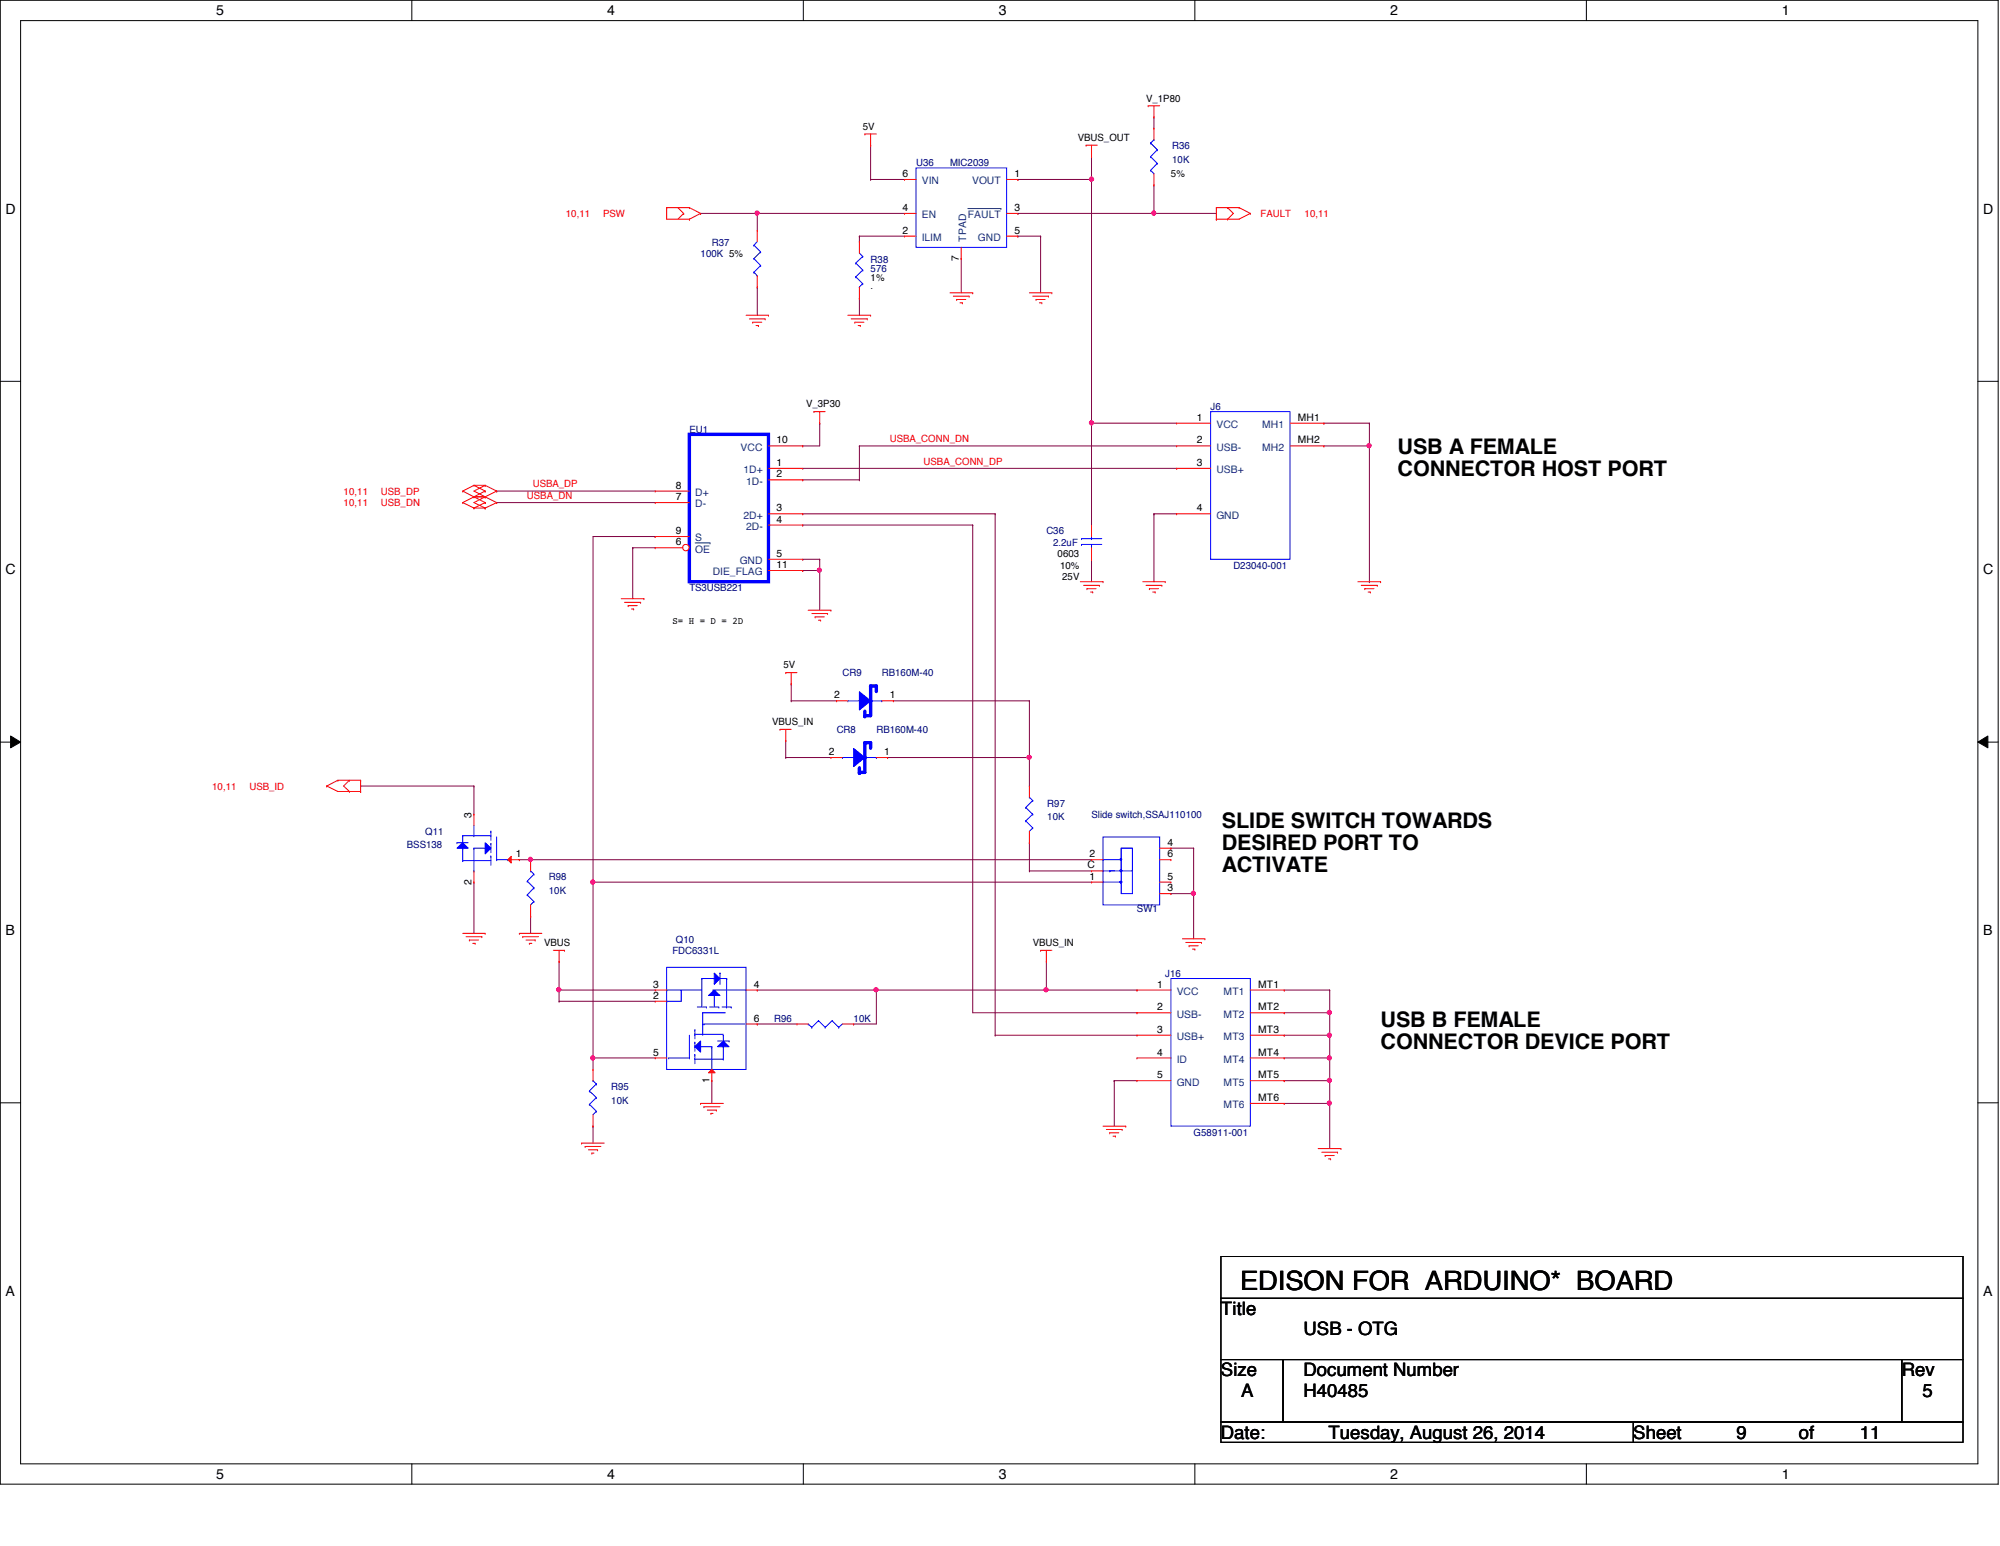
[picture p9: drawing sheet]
<svg xmlns="http://www.w3.org/2000/svg" width="279mm" height="216mm" viewBox="0 0 279 216" stroke-linecap="round" stroke-linejoin="round" font-family="sans-serif">
<path d="M0 0h279.1v207.3h-279.1zM2.9 2.9h273.4v201.5h-273.4z" fill="none" stroke="#000" stroke-width=".14"/>
<g fill="#fff">
<path d="M30.2 .4h1.1v2.2h-1.1z"/>
<path d="M30.2 204.8h1.1v2.2h-1.1z"/>
</g>
<path d="M57.5 0v2.9M57.5 204.4v2.9" fill="none" stroke="#000" stroke-width=".14"/>
<g fill="#fff">
<path d="M84.8 .4h1.1v2.2h-1.1z"/>
<path d="M84.8 204.8h1.1v2.2h-1.1z"/>
</g>
<path d="M112.2 0v2.9M112.2 204.4v2.9" fill="none" stroke="#000" stroke-width=".14"/>
<g fill="#fff">
<path d="M139.5 .4h1.1v2.2h-1.1z"/>
<path d="M139.5 204.8h1.1v2.2h-1.1z"/>
</g>
<path d="M166.9 0v2.9M166.9 204.4v2.9" fill="none" stroke="#000" stroke-width=".14"/>
<g fill="#fff">
<path d="M194.2 .4h1.1v2.2h-1.1z"/>
<path d="M194.2 204.8h1.1v2.2h-1.1z"/>
</g>
<path d="M221.6 0v2.9M221.6 204.4v2.9" fill="none" stroke="#000" stroke-width=".14"/>
<g fill="#fff">
<path d="M248.9 .4h1.1v2.2h-1.1z"/>
<path d="M248.9 204.8h1.1v2.2h-1.1z"/>
<path d="M.8 28.1h1.4v2.2h-1.4z"/>
<path d="M277 28.1h1.4v2.2h-1.4z"/>
<path d="M.8 78.4h1.4v2.2h-1.4z"/>
<path d="M277 78.4h1.4v2.2h-1.4z"/>
</g>
<path d="M0 53.3h2.9M276.3 53.3h2.8" fill="none" stroke="#000" stroke-width=".14"/>
<g fill="#fff">
<path d="M.8 128.8h1.3v2.2h-1.3z"/>
<path d="M277 128.8h1.3v2.2h-1.3z"/>
</g>
<path d="M0 103.6h2.9M1.5 102.8l1.4 .8-1.4 .8zM276.3 103.6l1.4-.8v1.6zM276.3 103.6h2.8" fill="none" stroke="#000" stroke-width=".14"/>
<path d="M1.5 102.8l1.4 .8-1.4 .8zM276.3 103.6l1.4-.8v1.6z" fill="#000"/>
<g fill="#fff">
<path d="M.8 179.2h1.3v2.2h-1.3z"/>
<path d="M277 179.2h1.3v2.2h-1.3z"/>
</g>
<path d="M0 154h2.9M276.3 154h2.8" fill="none" stroke="#000" stroke-width=".14"/>
<path d="M112.1 65.4h52.3M120.1 62.3h.1M120.1 62.3h44.3M164.4 65.4h.1M185 62.3h.1M185 62.3h6.3v18.9M191.3 81.2h.1" fill="none" stroke="#800040" stroke-width=".14"/>
<circle cx="191.3" cy="62.2" r=".3" fill="#f0f"/>
<circle cx="191.3" cy="62.2" r=".3" fill="none" stroke="#f0f" stroke-width=".14"/>
<g fill="none" stroke="#800040" stroke-width=".14">
<path d="M142.2 33h.1M142.2 25.1h.1M142.2 33h3.2M142.2 25.1h10.3M145.4 33h.1M145.4 33v7.9M152.5 59.1h.1M152.5 59.1h11.9M152.5 59.1v14.2M185 59.1h.1M185 59.1h6.3M191.3 59.1h.1"/>
<path d="M191.3 59.1v3.2M69.4 68.6h.1M69.4 70.2h.1M69.4 68.6h22.1M69.4 70.2h22.1M152.5 78.1h.1M152.5 78.1v3.1M161.2 71.8h.1M161.2 71.8v9.4M161.2 71.8h3.2"/>
</g>
<circle cx="152.5" cy="25" r=".3" fill="#f0f"/>
<circle cx="152.5" cy="25" r=".3" fill="none" stroke="#f0f" stroke-width=".14"/>
<path d="M152.5 25.1v34M152.5 59.1h.1" fill="none" stroke="#800040" stroke-width=".14"/>
<circle cx="152.5" cy="59.1" r=".3" fill="#f0f"/>
<circle cx="152.5" cy="59.1" r=".3" fill="none" stroke="#f0f" stroke-width=".14"/>
<path d="M105.8 29.8h.1M105.8 29.8h20.6M152.5 21.9h.1M152.5 21.9v3.2" fill="none" stroke="#800040" stroke-width=".14"/>
<circle cx="105.8" cy="29.8" r=".29" fill="#f0f"/>
<circle cx="105.8" cy="29.8" r=".29" fill="none" stroke="#f0f" stroke-width=".14"/>
<path d="M97.9 29.8h.1M97.9 29.8h7.9M121.6 25.1h.1M121.6 20.3h.1M121.6 25.1h4.8M121.6 20.3v4.8M142.2 29.8h.1M142.2 29.8h19" fill="none" stroke="#800040" stroke-width=".14"/>
<circle cx="161.2" cy="29.8" r=".29" fill="#f0f"/>
<circle cx="161.2" cy="29.8" r=".29" fill="none" stroke="#f0f" stroke-width=".14"/>
<g fill="none" stroke="#800040" stroke-width=".14">
<path d="M161.2 16.3h.1M161.2 16.3v1.6M105.8 29.8h.1M105.8 29.8v2.4M120.1 33h.1M120.1 33h6.3M120.1 33v.7M134.3 36.1h.1M134.3 36.1v4.8M161.2 25.8h.1M161.2 29.8h.1M161.2 25.8v4"/>
<path d="M161.2 29.8h8.7M105.8 40.1h.1M105.8 40.1v3.9M120.1 41.7h.1M120.1 41.7v2.3M122.4 138.3h23.8M146.2 138.3h.1M139 144.6h.1M139 144.6h19.8"/>
</g>
<circle cx="122.4" cy="138.2" r=".3" fill="#f0f"/>
<circle cx="122.4" cy="138.2" r=".3" fill="none" stroke="#f0f" stroke-width=".14"/>
<circle cx="146.1" cy="138.2" r=".3" fill="#f0f"/>
<circle cx="146.1" cy="138.2" r=".3" fill="none" stroke="#f0f" stroke-width=".14"/>
<path d="M179.4 141.4h.1M179.4 141.4h6.4" fill="none" stroke="#800040" stroke-width=".14"/>
<circle cx="185.7" cy="141.4" r=".3" fill="#f0f"/>
<circle cx="185.7" cy="141.4" r=".3" fill="none" stroke="#f0f" stroke-width=".14"/>
<path d="M179.4 144.6h.1M179.4 144.6h6.4M185.8 141.4h.1M185.8 144.6h.1M185.8 141.4v6.3" fill="none" stroke="#800040" stroke-width=".14"/>
<circle cx="185.7" cy="147.7" r=".3" fill="#f0f"/>
<circle cx="185.7" cy="147.7" r=".3" fill="none" stroke="#f0f" stroke-width=".14"/>
<circle cx="185.7" cy="144.6" r=".3" fill="#f0f"/>
<circle cx="185.7" cy="144.6" r=".3" fill="none" stroke="#f0f" stroke-width=".14"/>
<path d="M179.4 147.7h.1M179.4 147.7h6.4M185.8 147.7h.1M185.8 147.7v3.2" fill="none" stroke="#800040" stroke-width=".14"/>
<circle cx="185.7" cy="150.9" r=".3" fill="#f0f"/>
<circle cx="185.7" cy="150.9" r=".3" fill="none" stroke="#f0f" stroke-width=".14"/>
<path d="M179.4 150.9h.1M179.4 154.1h.1M179.4 150.9h6.4M179.4 154.1h6.4M185.8 150.9h.1M185.8 154.1h.1M185.8 150.9v9.5" fill="none" stroke="#800040" stroke-width=".14"/>
<circle cx="185.7" cy="154" r=".3" fill="#f0f"/>
<circle cx="185.7" cy="154" r=".3" fill="none" stroke="#f0f" stroke-width=".14"/>
<g fill="none" stroke="#800040" stroke-width=".14">
<path d="M114.5 59.1h.1M114.5 59.1v3.2h-2.4M112.1 67h.1M112.1 71.8h.1M112.1 73.3h.1M112.1 62.3h.1M112.1 78.1h.1M112.1 79.7h.1M112.1 67h8M112.1 71.8h26.9M112.1 73.3h23.8M112.1 78.1h2.4"/>
<path d="M112.1 79.7h2.4M114.5 78.1h.1M114.5 79.7h.1M114.5 78.1v7.1M120.1 67h.1M120.1 62.3v4.7M135.9 73.3h.1M135.9 73.3v68.1h22.9M139 71.8h.1M139 71.8v72.8M179.4 138.3h.1M179.4 138.3h6.4"/>
<path d="M185.8 138.3h.1M185.8 138.3v3.1M155.7 150.9h.1M155.7 150.9v6.4M155.7 150.9h3.1M158.8 141.4h.1"/>
</g>
<circle cx="114.5" cy="79.6" r=".3" fill="#f0f"/>
<circle cx="114.5" cy="79.6" r=".3" fill="none" stroke="#f0f" stroke-width=".14"/>
<g fill="none" stroke="#800040" stroke-width=".14">
<path d="M88.4 76.5h.1M88.4 76.5h3.1M88.4 76.5v7.1M78.1 138.3h.1M78.1 138.3h13.4M105.8 138.3h.1M105.8 138.3h16.6M122.4 138.3h.1M122.4 138.3v4.7h-3.1M82.8 147.7h.1M82.8 157.3h.1M82.8 147.7h8.7"/>
<path d="M82.8 147.7v1.7M82.8 157.3v2.3M105.8 143h.1M105.8 143h5.5M119.3 143h.1"/>
</g>
<circle cx="78.1" cy="138.2" r=".3" fill="#f0f"/>
<circle cx="78.1" cy="138.2" r=".3" fill="none" stroke="#f0f" stroke-width=".14"/>
<path d="M163.6 118.4h.1M163.6 118.4h3.2M166.8 118.4h.1M166.8 118.4v6.4M78.1 134.3h.1M78.1 138.3h.1M78.1 139.8h.1M78.1 134.3v5.5M78.1 139.8h13.4M99.4 150.9h.1M99.4 150.9v3.2" fill="none" stroke="#800040" stroke-width=".14"/>
<circle cx="166.7" cy="124.8" r=".3" fill="#f0f"/>
<circle cx="166.7" cy="124.8" r=".3" fill="none" stroke="#f0f" stroke-width=".14"/>
<path d="M91.5 74.9h.1M91.5 74.9h-8.7v48.3M143.8 117.7h.1M143.8 117.7v3.9M82.8 123.2h.1M82.8 123.2h69.7M143.8 121.6h.1M143.8 121.6h8.7M163.6 124.8h.1M163.6 124.8h3.2M166.8 124.8h.1M166.8 124.8v6.3" fill="none" stroke="#800040" stroke-width=".14"/>
<circle cx="82.8" cy="123.2" r=".3" fill="#f0f"/>
<circle cx="82.8" cy="123.2" r=".3" fill="none" stroke="#f0f" stroke-width=".14"/>
<path d="M82.8 123.2h.1M82.8 123.2v24.5" fill="none" stroke="#800040" stroke-width=".14"/>
<circle cx="82.8" cy="147.7" r=".3" fill="#f0f"/>
<circle cx="82.8" cy="147.7" r=".3" fill="none" stroke="#f0f" stroke-width=".14"/>
<path d="M50.4 109.8h.1M50.4 109.8h15.8M66.2 109.8h.1M66.2 109.8v3.9M66.2 123.2h.1M66.2 123.2v7.1M74.1 128h.1M74.1 120.1h.1M74.1 128v2.3M74.1 120.1h78.4" fill="none" stroke="#800040" stroke-width=".14"/>
<circle cx="74.1" cy="120" r=".29" fill="#f0f"/>
<circle cx="74.1" cy="120" r=".29" fill="none" stroke="#f0f" stroke-width=".14"/>
<g fill="none" stroke="#800040" stroke-width=".14">
<path d="M109.8 103.4h.1M109.8 105.8h.1M109.8 103.4v2.4M109.8 105.8h6.3M124 105.8h.1M124 105.8h19.8M143.8 105.8h.1M143.8 105.8v4M72.6 120.1h.1M72.6 120.1h1.5M146.2 138.3h.1M146.2 134.3v4"/>
<path d="M146.2 138.3h12.6M158.8 138.3h.1"/>
</g>
<circle cx="143.8" cy="105.8" r=".29" fill="#f0f"/>
<circle cx="143.8" cy="105.8" r=".29" fill="none" stroke="#f0f" stroke-width=".14"/>
<path d="M110.5 95.5h.1M110.5 97.9h.1M110.5 95.5v2.4M110.5 97.9h6.4M124.8 97.9h19M143.8 97.9h.1M143.8 97.9v7.9M143.8 105.8h.1" fill="none" stroke="#800040" stroke-width=".14"/>
<g fill="none" stroke="#f00" stroke-width=".14">
<path d="M120.8 18.7h.1M120.8 18.7h1.6M121.6 18.7v1.6M160.4 14.8h.1M160.4 14.8h1.6M161.2 16.3h.1M161.2 17.9h.1M161.2 14.8v1.5M161.2 17.9v1.6M93.1 29h.1M93.1 29v1.6h3.2M93.1 29h3.2"/>
<path d="M94.7 29l.8 .8M95.5 29.8h.1M95.5 29.8l-.8 .8M96.3 30.6h.1M96.3 29h.1M96.3 29l1.6 .8M97.9 29.8h.1M97.9 29.8l-1.6 .8M121.6 20.3h.1M151.7 20.3h.1M151.7 20.3h1.6M152.5 21.9h.1"/>
<path d="M152.5 20.3v1.6M161.2 25.8h.1M161.2 24.3v1.5M169.9 30.6h.1M169.9 29h.1M169.9 29h3.2M169.9 29v1.6M171.5 30.6h.1M171.5 29h.1M171.5 29l.8 .8-.8 .8M173.1 29h.1M173.1 29l1.6 .8"/>
<path d="M174.7 29.8h.1M174.7 29.8l-1.6 .8h-3.2M104.2 44h3.2M104.7 44.5h2.2M105.2 45h.1M105.2 45h1.2M105.6 45.5h.4M106 45.5h.1M106.9 44.5h.1M107.4 44h.1M113.7 57.5h.1M113.7 57.5h1.6"/>
<path d="M114.5 59.1h.1M114.5 57.5v1.6M118.4 44h3.2M118.9 44.5h2.3M119.4 45h.1M119.4 45h1.3M119.9 45.5h.3M120.2 45.5h.1M121.2 44.5h.1M121.6 44h.1M132.7 40.9h3.2M133.2 41.4h2.2"/>
<path d="M133.6 41.8h.1M133.6 41.8h1.3M134.1 42.3h.4M134.5 42.3h.1M135.4 41.4h.1M135.9 40.9h.1M143.8 40.9h3.1M144.3 41.4h2.2M144.7 41.8h.1M144.7 41.8h1.3M145.2 42.3h.3M145.5 42.3h.1"/>
<path d="M146.5 41.4h.1M146.9 40.9h.1M64.6 68.6h.1M64.6 70.2h.1M64.6 68.6l3.2 1.6M64.6 70.2l1.6 .8M66.2 69.4h.1M66.2 67.8h.1M66.2 71h.1M66.2 69.4h1.6M66.2 67.8h1.6M66.2 67.8l-1.6 .8"/>
<path d="M66.2 67.8l1.6 .8M66.2 71h1.6M67.8 67.8h.1M67.8 69.4h.1M67.8 68.6h.1M67.8 71h.1M67.8 70.2h.1M67.8 67.8l1.6 .8M67.8 67.8l-1.6 .8 1.6 .8M67.8 68.6l-3.2 1.6M67.8 69.4l1.6 .8M67.8 69.4l-1.6 .8 1.6 .8"/>
<path d="M67.8 70.2l-1.6 .8M69.4 68.6h.1M69.4 70.2h.1M69.4 68.6l-1.6 .8M69.4 70.2l-1.6 .8M152.5 73.3h.1M152.5 78.1h.1M152.5 73.3v1.6M152.5 76.5v1.6M86.8 83.6h3.2M87.2 84.1h2.3M87.8 84.6h.1"/>
<path d="M87.8 84.6h1.2M88.2 85h.3M88.5 85h.1M89.5 84.1h.1M90 83.6h.1M109.8 93.9h.1M109.8 93.9h1.5M110.5 95.5h.1M110.5 93.9v1.6M112.9 85.2h3.2M113.4 85.7h2.2M113.9 86.1h.1"/>
<path d="M113.9 86.1h1.2M114.3 86.6h.3M114.6 86.6h.1M115.6 85.7h.1M116.1 85.2h.1M150.9 81.2h3.2M151.4 81.7h2.2M151.8 82.2h.1M151.8 82.2h1.3M152.4 82.7h.3M152.7 82.7h.1M153.6 81.7h.1"/>
<path d="M154.1 81.2h.1M159.6 81.2h3.2M160.1 81.7h2.2M160.6 82.2h.1M160.6 82.2h1.2M161 82.7h.4M161.4 82.7h.1M162.3 81.7h.1M162.8 81.2h.1M189.7 81.2h3.2M190.2 81.7h2.2M190.7 82.2h.1"/>
<path d="M190.7 82.2h1.2M191.1 82.7h.3M191.4 82.7h.1M192.4 81.7h.1M192.9 81.2h.1M45.6 109.8h.1M45.6 109.8l1.6 .7h3.2M47.2 109h.1M47.2 109l-1.6 .8M47.2 109h3.2M48.8 110.5h.1M48.8 109h.1"/>
<path d="M48.8 109l-.8 .8 .8 .7M50.4 110.5h.1M50.4 109h.1M50.4 109v1.5M109 101.9h.1M109 101.9h1.5M109.8 103.4h.1M109.8 101.9v1.5M64.6 130.3h3.2M65.1 130.8h2.2M65.6 131.3h.1M65.6 131.3h1.2"/>
<path d="M66 131.7h.4M66.4 131.7h.1M67.3 130.8h.1M67.8 130.3h.1M72.6 130.3h.1M72.6 130.3h3.1M73 130.8h.1M73 130.8h2.2M73.5 131.3h1.3M74 131.7h.1M74 131.7h.3M74.1 128h.1"/>
<path d="M74.1 120.1h.1M74.1 120.1v1.5M74.1 126.4v1.6M74.8 131.3h.1M77.3 132.7h1.6M78.1 134.3h.1M78.1 132.7v1.6M78.9 132.7h.1M145.4 132.7h.1M145.4 132.7h1.5M146.2 134.3h.1M146.2 132.7v1.6"/>
<path d="M165.2 131.1h3.1M165.7 131.6h2.2M166.1 132.1h.1M166.1 132.1h1.3M166.6 132.5h.3M166.9 132.5h.1M167.9 131.6h.1M168.3 131.1h.1M81.2 159.6h.1M81.2 159.6h3.2M97.9 154.1h.1M97.9 154.1h3.1"/>
<path d="M98.3 154.6h.1M98.3 154.6h2.3M98.8 155h1.3M99.3 155.5h.1M99.3 155.5h.3M100.1 155h.1M154.1 157.3h3.2M154.6 157.7h2.2M155 158.2h.1M155 158.2h1.3M155.5 158.7h.3M155.8 158.7h.1"/>
<path d="M156.8 157.7h.1M157.3 157.3h.1M81.7 160.1h.1M81.7 160.1h2.2M82.2 160.6h1.3M82.7 161h.1M82.7 161h.3M83.5 160.6h.1M184.1 160.4h3.2M184.7 160.9h2.2M185.1 161.4h.1M185.1 161.4h1.3"/>
<path d="M185.6 161.8h.3M185.9 161.8h.1M186.9 160.9h.1M187.3 160.4h.1"/>
</g>
<path d="M170.6 175.5h103.6v5.8h-103.6zM170.6 181.3h103.6v8.6h-103.6zM170.6 189.9h8.6v8.7h-8.6zM170.6 198.6h57.6v2.8h-57.6zM179.2 189.9h86.5v8.7h-86.5zM228.2 198.6h46v2.8h-46zM265.7 189.9h8.5v8.7h-8.5z" fill="none" stroke="#000" stroke-width=".14"/>
<g fill="none" stroke="#00f" stroke-width=".14">
<path d="M160.7 20h.1M160.7 20l1 .9M161.2 19.5h.1M161.2 19.5l-.5 .5M160.7 23.8h.1M160.7 21.9h.1M160.7 23.8l.5 .5M160.7 21.9l1 .9M161.7 22.8h.1M161.7 20.9h.1M161.7 22.8l-1 1M161.7 20.9l-1 1"/>
<path d="M151.1 76h.1M151.1 75.2h.1M151.1 76h2.8M151.1 75.2h2.8M152.5 75.2h.1M152.5 76h.1M152.5 74.9v.3M152.5 76v.5M73.7 125h.1M73.7 123.1h.1M73.7 125l.9 .9M73.7 123.1l.9 .9"/>
<path d="M74.1 121.6h.1M74.1 121.6l.5 .5M74.6 125.9h.1M74.6 124h.1M74.6 122.1h.1M74.6 125.9l-.5 .5M74.6 124l-.9 1M74.6 122.1l-.9 1"/>
</g>
<path d="M97.1 146.2l.8-.8v1.5z" fill="#00f"/>
<g fill="none" stroke="#00f" stroke-width=".14">
<path d="M93.4 147.7h.1M93.4 147.7h2.9M96.3 147.7h.1M96.3 144.6v3.1M97.1 146.2l.8-.8v1.5zM97.1 147.3h.1M97.1 145.5h.1M97.1 143.8h.1M97.1 144.4h.1M97.1 143.8v1.3M97.1 145.5v1.3M97.1 147.3v1.2"/>
<path d="M97.1 147.9h3.9M97.1 144.4h3.9M97.9 146.2h1.5M98.2 144.4h.1M98.2 143v1.4M99.4 146.2h.1M99.4 149.4h.1M99.4 146.2v3.2M100.2 145.4h1.7M101 147.9h.1M101 146.2h.1M101 144.6h.1"/>
<path d="M101 144.6v.9M101 146.2v1.7M101.9 145.4h.1"/>
</g>
<path d="M101 145.4l.9 .8h-1.7z" fill="#00f"/>
<path d="M101 145.4l.9 .8h-1.7z" fill="none" stroke="#00f" stroke-width=".14"/>
<path d="M99.8 135.9l.8 .8-.8 .8z" fill="#00f"/>
<path d="M93.1 138.3h.1M93.1 138.3h4.9M98 136.7h.1M98 136.7v3.9M99.8 135.9l.8 .8-.8 .8zM99.8 138.4h.1M99.8 138.4v2.2M101.5 136.7v3.9M101.5 140.6h.1" fill="none" stroke="#00f" stroke-width=".14"/>
<path d="M99 139l.8-.7 .8 .7z" fill="#00f"/>
<g fill="none" stroke="#00f" stroke-width=".14">
<path d="M93.1 135.1h11.1v14.3h-11.1zM93.1 139.8h.1M95.2 138.3h.1M95.2 138.3v1.5h-2.1M98 136.7h3.5M99 139l.8-.7 .8 .7zM99.6 138.3h.1M99.6 138.3h4.6M100.6 135.9h.1M100.6 135.9v1.6M101.5 136.7h.1M97.4 140.6h1.3"/>
<path d="M98.2 143h.1M98.2 141.4h.1M98.2 141.4v1.6M98.2 141.4h3.1M98.3 143h.1M98.3 143h5.8M98.7 140.6h.1M99.1 140.6h1.3M100.4 140.6h.1M100.9 140.6h1.3M102.2 140.6h.1"/>
</g>
<path d="M91.5 138.3h.1M91.5 138.3h1.6" fill="none" stroke="#f00" stroke-width=".14"/>
<path d="M99 149.8l.4-.4 .5 .4z" fill="#f00"/>
<path d="M91.5 139.8h.1M91.5 139.8h1.6M104.2 138.3h1.6M105.8 138.3h.1M91.5 147.7h.1M91.5 147.7h1.6M99.4 149.4l.5 .4h-.9zM99.4 150.9h.1M99.4 149.4v1.5M104.2 143h1.6M105.8 143h.1" fill="none" stroke="#f00" stroke-width=".14"/>
<path d="M121.6 95.8v2.1" fill="none" stroke="#00f" stroke-width=".47"/>
<circle cx="121.6" cy="97.9" r=".23" fill="#00f"/>
<path d="M121.6 97.9v2" fill="none" stroke="#00f" stroke-width=".47"/>
<circle cx="121.6" cy="97.9" r=".23" fill="#00f"/>
<path d="M121.6 97.9h1.6M123.2 97.9h.1" fill="none" stroke="#00f" stroke-width=".14"/>
<path d="M120.8 99.9h.8" fill="none" stroke="#00f" stroke-width=".47"/>
<circle cx="120.8" cy="99.9" r=".23" fill="#00f"/>
<path d="M120.1 96.6l1.5 1.3-1.5 1.2z" fill="#00f"/>
<path d="M118.4 97.9h.1M118.4 97.9h1.7M120.1 96.6l1.5 1.3-1.5 1.2z" fill="none" stroke="#00f" stroke-width=".14"/>
<path d="M121.6 95.8h.8" fill="none" stroke="#00f" stroke-width=".47"/>
<circle cx="121.6" cy="95.8" r=".23" fill="#00f"/>
<path d="M120.8 99.3v.6" fill="none" stroke="#00f" stroke-width=".47"/>
<circle cx="120.8" cy="99.9" r=".23" fill="#00f"/>
<path d="M122.4 95.8v.6" fill="none" stroke="#00f" stroke-width=".47"/>
<circle cx="122.4" cy="96.4" r=".23" fill="#00f"/>
<g fill="none" stroke="#f00" stroke-width=".14">
<path d="M105.8 32.2h.1M105.8 32.2v1.5M105.8 38.5v1.6M105.8 40.1h.1M116.9 97.9h.1M116.9 97.9h1.5M123.2 97.9h1.6M124.8 97.9h.1M162 118.4h1.6M163.6 118.4h.1M152.5 123.2h.1M152.5 121.6h.1"/>
<path d="M152.5 120.1h.1M152.5 123.2h1.6M152.5 121.6h1.6M152.5 120.1h1.6M162 123.2h1.6M162 120.1h1.6M162 124.8h1.6M163.6 124.8h.1M163.6 123.2h.1M163.6 120.1h.1"/>
</g>
<g fill="none" stroke="#00f" stroke-width=".14">
<path d="M105.3 34.2h.1M105.3 36.1h.1M105.3 38h.1M105.3 34.2l1 1M105.3 36.1l1 1M105.3 38l.5 .5M105.8 38.5h.1M105.8 33.7l-.5 .5M106.3 35.2h.1M106.3 37.1h.1M106.3 35.2l-1 .9M106.3 37.1l-1 .9"/>
<path d="M154.1 116.9h7.9v9.5h-7.9zM156.5 119.9h.2v.2h-.2zM156.6 118.4h1.6v6.4h-1.6zM156.6 118.4h1.6v3.2h-1.6zM154.1 123.2h.1M154.1 120.1h.1M154.1 121.6h.1M154.1 123.2h2.5M154.1 120.1h2.5M154.1 121.6h2.5M155 121.6h.1M156.5 123.1h.2v.2h-.2z"/>
<path d="M156.5 121.5l.2 .1-.1 .2-.1-.1z"/>
</g>
<path d="M67.8 117.7l.8 .7-.8 .9z" fill="#00f"/>
<path d="M67.8 117.7l.8 .7-.8 .9z" fill="none" stroke="#00f" stroke-width=".14"/>
<path d="M63.8 118.4l.8-.7 .8 .7z" fill="#00f"/>
<g fill="none" stroke="#00f" stroke-width=".14">
<path d="M63.8 118.4l.8-.7 .8 .7zM63.8 117.7h.1M63.8 117.7h1.6M64.6 118.4h.1M64.6 116.7h.1M64.6 116.7v1M64.6 118.4v1.8M64.6 116.7h4M66.2 116.7h.1M66.2 118.4h.1M66.2 115.3v1.4M66.2 118.4v3.2"/>
<path d="M66.2 118.4h1.6M68.6 119.5h.1M68.6 117.8h.1M68.6 116.1h.1M68.6 116.7h.1M68.6 116.1v1.2M68.6 117.8v1.3M68.6 119.5v1.3M69.4 116.9v3.2M64.6 120.2h.1M64.6 120.2h4M66.2 121.6h.1"/>
<path d="M69.4 120.1h.1M69.4 120.1h1.6M71 120.1h.1"/>
</g>
<path d="M66.2 113.7h.1M66.2 113.7v1.6" fill="none" stroke="#f00" stroke-width=".14"/>
<path d="M71 120.1l.4-.5v.9z" fill="#f00"/>
<g fill="none" stroke="#f00" stroke-width=".14">
<path d="M164.4 59.1h.1M164.4 59.1h4.7M180.2 59.1h4.8M185 59.1h.1M164.4 62.3h.1M164.4 65.4h.1M164.4 71.8h.1M164.4 62.3h4.7M164.4 65.4h4.7M164.4 71.8h4.7M180.2 62.3h4.8M185 62.3h.1"/>
<path d="M66.2 123.2h.1M66.2 121.6v1.6M71 120.1l.4-.5v.9zM71 120.1h1.6M72.6 120.1h.1M158.8 138.3h.1M158.8 138.3h4.8M174.7 138.3h4.7M179.4 138.3h.1M158.8 141.4h.1M158.8 144.6h.1M158.8 150.9h.1"/>
<path d="M158.8 147.7h.1M158.8 141.4h4.8M158.8 144.6h4.8M158.8 150.9h4.8M158.8 147.7h4.8M174.7 141.4h4.7M174.7 144.6h4.7M174.7 150.9h4.7M174.7 147.7h4.7M174.7 154.1h4.7M179.4 141.4h.1M179.4 144.6h.1"/>
<path d="M179.4 147.7h.1M179.4 150.9h.1M179.4 154.1h.1"/>
</g>
<path d="M169.1 57.5h11.1v20.6h-11.1zM163.6 136.7h11.1v20.6h-11.1z" fill="none" stroke="#00f" stroke-width=".14"/>
<path d="M120.8 103.7v2.1" fill="none" stroke="#00f" stroke-width=".47"/>
<circle cx="120.8" cy="105.8" r=".23" fill="#00f"/>
<path d="M120.8 105.8v2.1" fill="none" stroke="#00f" stroke-width=".47"/>
<circle cx="120.8" cy="105.8" r=".23" fill="#00f"/>
<path d="M120.8 105.8h1.6M122.4 105.8h.1" fill="none" stroke="#00f" stroke-width=".14"/>
<path d="M120.1 107.9h.7" fill="none" stroke="#00f" stroke-width=".47"/>
<circle cx="120.1" cy="107.9" r=".23" fill="#00f"/>
<path d="M119.3 104.5l1.5 1.3-1.5 1.3z" fill="#00f"/>
<path d="M117.7 105.8h.1M117.7 105.8h1.6M119.3 104.5l1.5 1.3-1.5 1.3z" fill="none" stroke="#00f" stroke-width=".14"/>
<path d="M120.8 103.7h.8" fill="none" stroke="#00f" stroke-width=".47"/>
<circle cx="120.8" cy="103.7" r=".23" fill="#00f"/>
<path d="M120.1 107.2v.7" fill="none" stroke="#00f" stroke-width=".47"/>
<circle cx="120.1" cy="107.9" r=".23" fill="#00f"/>
<path d="M121.6 103.7v.7" fill="none" stroke="#00f" stroke-width=".47"/>
<circle cx="121.6" cy="104.4" r=".23" fill="#00f"/>
<g fill="none" stroke="#f00" stroke-width=".14">
<path d="M120.1 33.7h.1M120.1 33.7v1.6M120.1 41.7h.1M120.1 40.1v1.6M91.5 74.9h.1M91.5 68.6h.1M91.5 70.2h.1M91.5 74.9h4.8M91.5 68.6h4.8M91.5 70.2h4.8M107.4 65.4h4.7M107.4 67h4.7"/>
<path d="M107.4 71.8h4.7M107.4 73.3h4.7M107.4 78.1h4.7M112.1 65.4h.1M112.1 67h.1M112.1 71.8h.1M112.1 73.3h.1M112.1 78.1h.1M116.1 105.8h.1M116.1 105.8h1.6M122.4 105.8h1.6M124 105.8h.1"/>
<path d="M82.8 157.3h.1M82.8 149.4h.1M82.8 149.4v1.5M82.8 155.7v1.6"/>
</g>
<g fill="none" stroke="#00f" stroke-width=".14">
<path d="M119.5 36.7h.1M119.5 38.7h.1M119.5 36.7l1 1M119.5 38.7l1 .9M120.1 35.3l.4 .5M120.5 35.8h.1M120.5 37.7h.1M120.5 39.6h.1M120.5 35.8l-1 .9M120.5 37.7l-1 1M120.5 39.6l-.4 .5M120.1 40.1h.1"/>
<path d="M82.3 154.2h.1M82.3 152.4h.1M82.3 154.2l1 1M82.3 152.4l1 .9M82.8 150.9h.1M82.8 150.9l.5 .5M83.3 155.2h.1M83.3 153.3h.1M83.3 151.4h.1M83.3 155.2l-.5 .5M83.3 153.3l-1 .9M83.3 151.4l-1 1"/>
</g>
<path d="M96.3 60.7h11.1v20.5h-11.1z" fill="none" stroke="#00f" stroke-width=".47"/>
<circle cx="95.8" cy="76.5" r=".45" fill="#fff"/>
<g fill="none" stroke="#f00" stroke-width=".14">
<path d="M126.4 25.1h.1M126.4 29.8h.1M126.4 33h.1M126.4 25.1h1.6M126.4 33h1.6M126.4 29.8h1.6M134.3 36.1h.1M134.3 34.5v1.6M140.6 25.1h1.6M140.6 33h1.6M140.6 29.8h1.6M142.2 33h.1"/>
<path d="M142.2 29.8h.1M142.2 25.1h.1M91.5 76.5h.1M91.5 76.5h3.9M107.4 62.3h4.7M107.4 79.7h4.7M112.1 62.3h.1M112.1 79.7h.1M143.8 117.7h.1M143.8 109.8h.1M143.8 109.8v1.5M143.8 116.1v1.6"/>
<path d="M111.3 143h.1M111.3 143h1.6M117.7 143h1.6M119.3 143h.1"/>
<circle cx="95.8" cy="76.5" r=".45"/>
</g>
<path d="M135.2 29.1h4.6M139.8 29.1h.1M97.1 75.8h2.1M99.2 75.8h.1" fill="none" stroke="#004080" stroke-width=".14"/>
<g fill="none" stroke="#00f" stroke-width=".14">
<path d="M128 23.5h12.6v11h-12.6zM143.3 114.6h.1M143.3 112.8h.1M143.3 114.6l1 1M143.3 112.8l1 .9M143.8 111.3h.1M143.8 111.3l.5 .5M144.3 115.6h.1M144.3 113.7h.1M144.3 111.8h.1M144.3 115.6l-.5 .5M144.3 113.7l-1 .9"/>
<path d="M144.3 111.8l-1 1M112.9 143h.1M112.9 143l.5 .5M113.4 143.5h.1M114.3 142.5h.1M114.3 142.5l1 1M114.3 142.5l-.9 1M115.3 143.5h.1M116.2 142.5h.1M116.2 142.5l1 1M116.2 142.5l-.9 1M117.2 143.5h.1"/>
<path d="M117.7 143l-.5 .5"/>
</g>
<circle cx="191.3" cy="62.2" r=".3" fill="#f0f"/>
<circle cx="191.3" cy="62.2" r=".3" fill="none" stroke="#f0f" stroke-width=".14"/>
<circle cx="152.5" cy="25" r=".3" fill="#f0f"/>
<circle cx="152.5" cy="25" r=".3" fill="none" stroke="#f0f" stroke-width=".14"/>
<circle cx="152.5" cy="59.1" r=".3" fill="#f0f"/>
<circle cx="152.5" cy="59.1" r=".3" fill="none" stroke="#f0f" stroke-width=".14"/>
<circle cx="105.8" cy="29.8" r=".29" fill="#f0f"/>
<circle cx="105.8" cy="29.8" r=".29" fill="none" stroke="#f0f" stroke-width=".14"/>
<circle cx="161.2" cy="29.8" r=".29" fill="#f0f"/>
<circle cx="161.2" cy="29.8" r=".29" fill="none" stroke="#f0f" stroke-width=".14"/>
<circle cx="122.4" cy="138.2" r=".3" fill="#f0f"/>
<circle cx="122.4" cy="138.2" r=".3" fill="none" stroke="#f0f" stroke-width=".14"/>
<circle cx="146.1" cy="138.2" r=".3" fill="#f0f"/>
<circle cx="146.1" cy="138.2" r=".3" fill="none" stroke="#f0f" stroke-width=".14"/>
<circle cx="185.7" cy="141.4" r=".3" fill="#f0f"/>
<circle cx="185.7" cy="141.4" r=".3" fill="none" stroke="#f0f" stroke-width=".14"/>
<circle cx="185.7" cy="147.7" r=".3" fill="#f0f"/>
<circle cx="185.7" cy="147.7" r=".3" fill="none" stroke="#f0f" stroke-width=".14"/>
<circle cx="185.7" cy="144.6" r=".3" fill="#f0f"/>
<circle cx="185.7" cy="144.6" r=".3" fill="none" stroke="#f0f" stroke-width=".14"/>
<circle cx="185.7" cy="150.9" r=".3" fill="#f0f"/>
<circle cx="185.7" cy="150.9" r=".3" fill="none" stroke="#f0f" stroke-width=".14"/>
<circle cx="185.7" cy="154" r=".3" fill="#f0f"/>
<circle cx="185.7" cy="154" r=".3" fill="none" stroke="#f0f" stroke-width=".14"/>
<circle cx="114.5" cy="79.6" r=".3" fill="#f0f"/>
<circle cx="114.5" cy="79.6" r=".3" fill="none" stroke="#f0f" stroke-width=".14"/>
<circle cx="78.1" cy="138.2" r=".3" fill="#f0f"/>
<circle cx="78.1" cy="138.2" r=".3" fill="none" stroke="#f0f" stroke-width=".14"/>
<circle cx="166.7" cy="124.8" r=".3" fill="#f0f"/>
<circle cx="166.7" cy="124.8" r=".3" fill="none" stroke="#f0f" stroke-width=".14"/>
<circle cx="82.8" cy="123.2" r=".3" fill="#f0f"/>
<circle cx="82.8" cy="123.2" r=".3" fill="none" stroke="#f0f" stroke-width=".14"/>
<circle cx="82.8" cy="147.7" r=".3" fill="#f0f"/>
<circle cx="82.8" cy="147.7" r=".3" fill="none" stroke="#f0f" stroke-width=".14"/>
<circle cx="74.1" cy="120" r=".29" fill="#f0f"/>
<circle cx="74.1" cy="120" r=".29" fill="none" stroke="#f0f" stroke-width=".14"/>
<circle cx="143.8" cy="105.8" r=".29" fill="#f0f"/>
<circle cx="143.8" cy="105.8" r=".29" fill="none" stroke="#f0f" stroke-width=".14"/>
<text font-size="3.7" x="173.2" y="180.2">EDISON FOR ARDUINO* BOARD</text>
<g font-size="3">
<text x="195.2" y="63.4">USB A FEMALE</text>
<text x="195.2" y="66.5">CONNECTOR HOST PORT</text>
<text x="170.7" y="115.7">SLIDE SWITCH TOWARDS</text>
<text x="170.7" y="118.7">DESIRED PORT TO</text>
<text x="170.7" y="121.8">ACTIVATE</text>
<text x="192.9" y="143.4">USB B FEMALE</text>
<text x="192.9" y="146.5">CONNECTOR DEVICE PORT</text>
</g>
<g font-size="2.6">
<text x="170.6" y="183.6">Title</text>
<text x="182.1" y="186.5">USB - OTG</text>
<text x="170.6" y="192.2">Size</text>
<text x="173.4" y="195">A</text>
<text x="182.1" y="195">H40485</text>
<text x="182.1" y="192.2">Document Number</text>
<text x="265.7" y="192.2">Rev</text>
<text x="268.6" y="195">5</text>
<text x="170.6" y="200.9">Date:</text>
<text x="185.6" y="200.9">Tuesday, August 26, 2014</text>
<text x="228.2" y="200.9">Sheet</text>
<text x="242.6" y="200.9">9</text>
<text x="251.3" y="200.9">of</text>
<text x="259.8" y="200.9">11</text>
</g>
<g font-size="2">
<text x="30.2" y="2.2">5</text>
<text x="84.8" y="2.2">4</text>
<text x="139.5" y="2.2">3</text>
<text x="194.2" y="2.2">2</text>
<text x="248.9" y="2.2">1</text>
<text x=".8" y="29.8">D</text>
<text x="277" y="29.8">D</text>
<text x=".8" y="80.2">C</text>
<text x="277" y="80.2">C</text>
<text x=".8" y="130.6">B</text>
<text x="277" y="130.6">B</text>
<text x=".8" y="181">A</text>
<text x="277" y="181">A</text>
<text x="30.2" y="206.5">5</text>
<text x="84.8" y="206.5">4</text>
<text x="139.5" y="206.5">3</text>
<text x="194.2" y="206.5">2</text>
<text x="248.9" y="206.5">1</text>
</g>
<g font-size="1.4">
<text x="160.1" y="14.2">V_1P80</text>
<text x="120.5" y="18.1">5V</text>
<text x="150.6" y="19.7">VBUS_OUT</text>
<text x="126.1" y="24.7">6</text>
<text x="126.1" y="29.5">4</text>
<text x="141.7" y="29.5">3</text>
<text x="141.7" y="24.7">1</text>
<text x="163.6" y="24.8">5%</text>
<text x="126.1" y="32.6">2</text>
<text x="141.7" y="32.6">5</text>
<text x="121.6" y="40.4">.</text>
<text x="121.6" y="39.2">1%</text>
<text x="133.9" y="36.4" transform="rotate(-90 133.9 36.4)">7</text>
<text x="112.6" y="56.9">V_3P30</text>
<text x="167.2" y="58.8">1</text>
<text x="181.3" y="58.8">MH1</text>
<text x="108.5" y="65.1">1</text>
<text x="108.5" y="61.9">10</text>
<text x="167.2" y="61.9">2</text>
<text x="167.2" y="65.1">3</text>
<text x="181.3" y="61.9">MH2</text>
<text x="94.4" y="68.2">8</text>
<text x="94.4" y="69.8">7</text>
<text x="108.5" y="66.7">2</text>
<text x="108.5" y="71.4">3</text>
<text x="167.2" y="71.4">4</text>
<text x="94.4" y="74.6">9</text>
<text x="94.4" y="76.2">6</text>
<text x="108.5" y="73">4</text>
<text x="108.5" y="77.8">5</text>
<text x="147.7" y="77.8">0603</text>
<text x="108.5" y="79.3">11</text>
<text x="148.1" y="79.4">10%</text>
<text x="148.4" y="81">25V</text>
<text x="93.9" y="87.2">S= H = D = 2D</text>
<text x="109.4" y="93.3">5V</text>
<text x="107.9" y="101.3">VBUS_IN</text>
<text x="116.5" y="97.5">2</text>
<text x="124.3" y="97.5">1</text>
<text x="115.8" y="105.5">2</text>
<text x="123.5" y="105.5">1</text>
<text x="65.9" y="114.2" transform="rotate(-90 65.9 114.2)">3</text>
<text x="72.1" y="119.7">1</text>
<text x="152.2" y="119.7">2</text>
<text x="163.1" y="118.1">4</text>
<text x="163.1" y="119.7">6</text>
<text x="65.9" y="123.5" transform="rotate(-90 65.9 123.5)">2</text>
<text x="151.9" y="121.3">C</text>
<text x="152.2" y="122.9">1</text>
<text x="163.1" y="124.5">3</text>
<text x="163.1" y="122.9">5</text>
<text x="76" y="132.1">VBUS</text>
<text x="91.2" y="137.9">3</text>
<text x="105.3" y="137.9">4</text>
<text x="144.3" y="132.1">VBUS_IN</text>
<text x="161.7" y="137.9">1</text>
<text x="175.8" y="137.9">MT1</text>
<text x="91.2" y="139.5">2</text>
<text x="105.3" y="142.7">6</text>
<text x="161.7" y="141.1">2</text>
<text x="175.8" y="141.1">MT2</text>
<text x="91.2" y="147.4">5</text>
<text x="161.7" y="144.2">3</text>
<text x="161.7" y="147.4">4</text>
<text x="175.8" y="144.2">MT3</text>
<text x="175.8" y="147.4">MT4</text>
<text x="99.1" y="151.3" transform="rotate(-90 99.1 151.3)">1</text>
<text x="161.7" y="150.6">5</text>
<text x="175.8" y="150.6">MT5</text>
<text x="175.8" y="153.8">MT6</text>
</g>
<g font-size="1.4" fill="#000080">
<text x="128" y="23.2">U36</text>
<text x="132.7" y="23.2">MIC2039</text>
<text x="163.7" y="20.8">R36</text>
<text x="163.7" y="22.7">10K</text>
<text x="97.9" y="35.9">100K 5%</text>
<text x="99.4" y="34.3">R37</text>
<text x="121.6" y="36.7">R38</text>
<text x="121.6" y="37.9">576</text>
<text x="169.1" y="57.2">J6</text>
<text x="96.3" y="60.4">EU1</text>
<text x="146.2" y="74.6">C36</text>
<text x="147.1" y="76.2">2.2uF</text>
<text x="96.3" y="82.5">TS3USB221</text>
<text x="172.3" y="79.4">D23040-001</text>
<text x="117.7" y="94.4">CR9</text>
<text x="123.2" y="94.4">RB160M-40</text>
<text x="116.9" y="102.4">CR8</text>
<text x="122.4" y="102.4">RB160M-40</text>
<text x="146.3" y="112.6">R97</text>
<text x="56.9" y="118.5">BSS138</text>
<text x="59.4" y="116.6">Q11</text>
<text x="146.3" y="114.6">10K</text>
<text x="152.5" y="114.2">Slide switch,SSAJ110100</text>
<text x="76.7" y="122.9">R98</text>
<text x="76.7" y="124.8">10K</text>
<text x="94.4" y="131.7">Q10</text>
<text x="158.8" y="127.4">SW1</text>
<text x="93.9" y="133.2">FDC6331L</text>
<text x="162.8" y="136.4">J16</text>
<text x="108.2" y="142.7">R96</text>
<text x="119.3" y="142.7">10K</text>
<text x="85.4" y="152.2">R95</text>
<text x="85.4" y="154.1">10K</text>
<text x="166.8" y="158.6">G58911-001</text>
</g>
<g font-size="1.4" fill="#004080">
<text x="128.8" y="25.7">VIN</text>
<text x="135.8" y="25.7">VOUT</text>
<text x="128.8" y="30.5">EN</text>
<text x="128.8" y="33.7">ILIM</text>
<text x="135" y="33.7" transform="rotate(-90 135 33.7)">TPAD</text>
<text x="135.2" y="30.5">FAULT</text>
<text x="136.6" y="33.7">GND</text>
<text x="169.9" y="59.8">VCC</text>
<text x="176.3" y="59.8">MH1</text>
<text x="103.5" y="62.9">VCC</text>
<text x="169.9" y="62.9">USB-</text>
<text x="176.3" y="62.9">MH2</text>
<text x="97.1" y="69.3">D+</text>
<text x="97.1" y="70.9">D-</text>
<text x="103.8" y="66.1">1D+</text>
<text x="104.2" y="67.7">1D-</text>
<text x="169.9" y="66.1">USB+</text>
<text x="97.1" y="75.6">S</text>
<text x="97.1" y="77.2">OE</text>
<text x="103.8" y="72.4">2D+</text>
<text x="104.2" y="74">2D-</text>
<text x="169.9" y="72.4">GND</text>
<text x="99.6" y="80.3">DIE_FLAG</text>
<text x="103.3" y="78.8">GND</text>
<text x="164.4" y="138.9">VCC</text>
<text x="164.4" y="142.1">USB-</text>
<text x="170.9" y="138.9">MT1</text>
<text x="170.9" y="142.1">MT2</text>
<text x="164.4" y="145.2">USB+</text>
<text x="164.4" y="148.4">ID</text>
<text x="170.9" y="145.2">MT3</text>
<text x="170.9" y="148.4">MT4</text>
<text x="164.4" y="151.6">GND</text>
<text x="170.9" y="151.6">MT5</text>
<text x="170.9" y="154.8">MT6</text>
</g>
<g font-size="1.4" fill="#f00">
<text x="79" y="30.3">10,11</text>
<text x="84.2" y="30.3">PSW</text>
<text x="176.1" y="30.3">FAULT</text>
<text x="182.2" y="30.3">10,11</text>
<text x="124.3" y="61.8">USBA_CONN_DN</text>
<text x="129" y="64.9">USBA_CONN_DP</text>
<text x="48" y="69.1">10,11</text>
<text x="48" y="70.7">10,11</text>
<text x="53.2" y="69.1">USB_DP</text>
<text x="53.2" y="70.7">USB_DN</text>
<text x="73.6" y="69.7">USBA_DN</text>
<text x="74.4" y="68.1">USBA_DP</text>
<text x="29.6" y="110.3">10,11</text>
<text x="34.8" y="110.3">USB_ID</text>
</g>
</svg>
